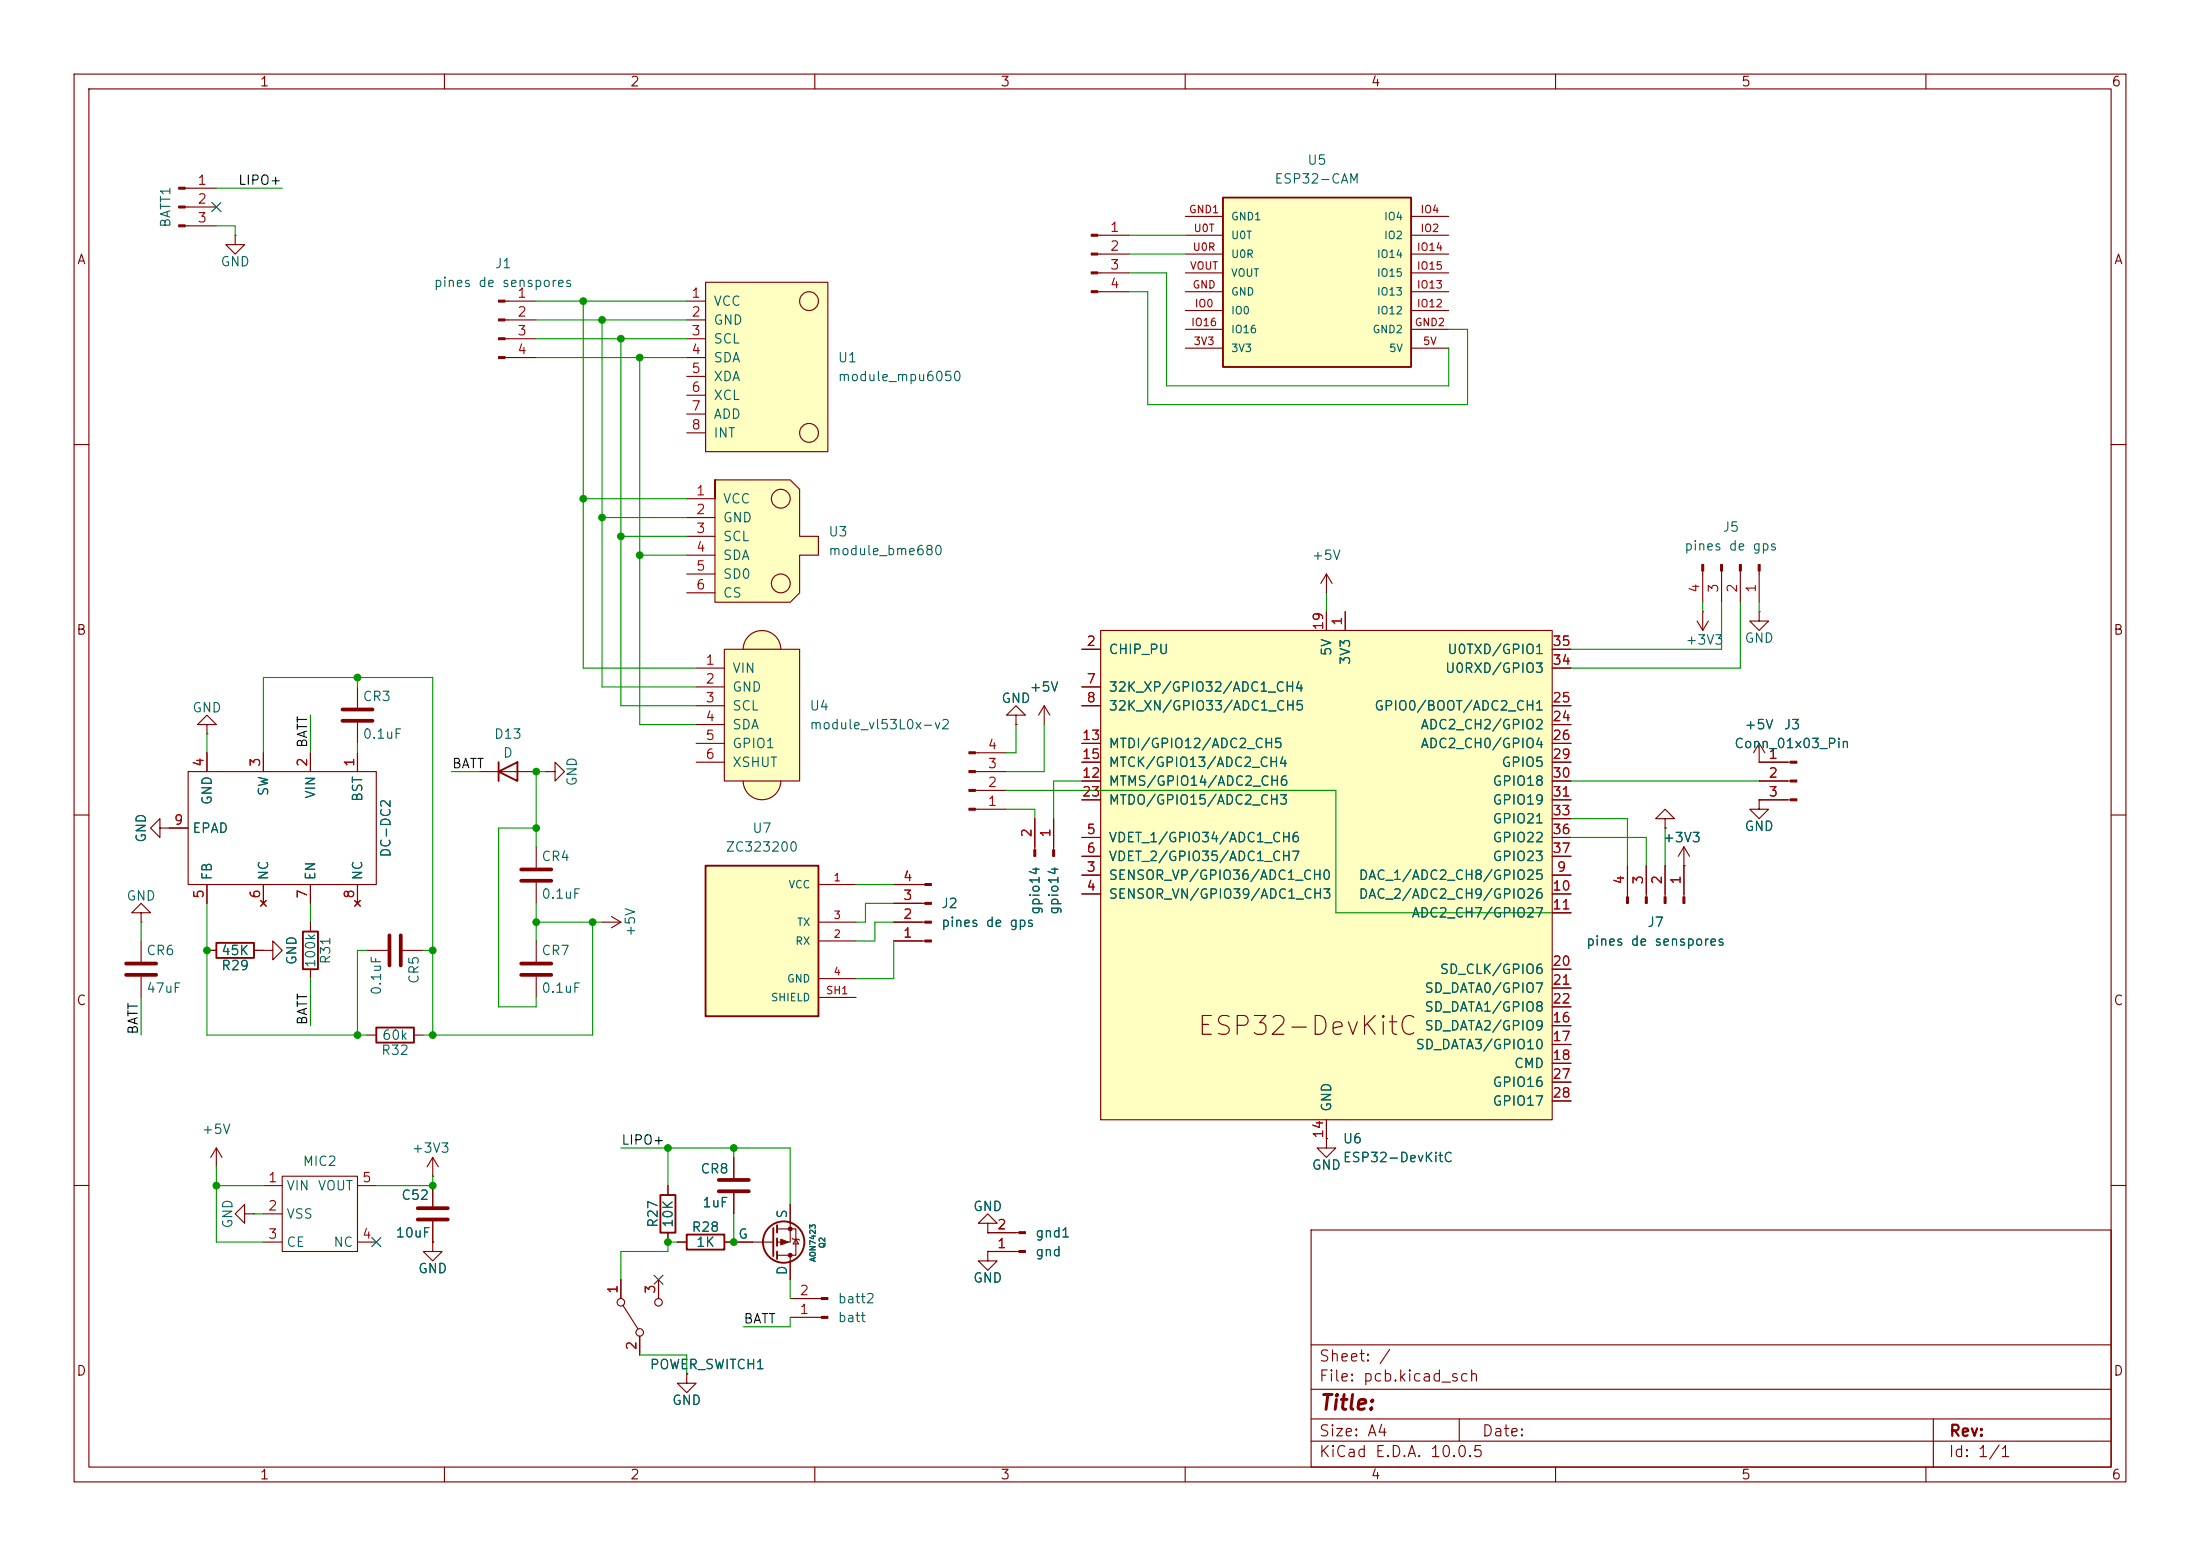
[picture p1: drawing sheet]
<svg xmlns="http://www.w3.org/2000/svg" width="297mm" height="210mm" viewBox="0 0 297 210" stroke-linecap="round" stroke-linejoin="round" font-family="sans-serif">
<g fill="none" stroke="#840000" stroke-width=".15">
<path d="M10 10h277v190h-277zM12 12h273v186h-273zM60 10v2M110 10v2M160 10v2M210 10v2M260 10v2M10 60h2M285 60h2M10 110h2M131.7 109.2h4.2M131.7 106.7h4.2"/>
<path d="M131.7 104.1h4.2M131.7 101.6h4.2M237.5 100.3l-.8 1.3M237.5 100.3l.8 1.3M237.5 100.3v2.6h4.2M237.5 105.4h4.2M237.5 108h4.2M285 110h2M27.9 128.3h1.3M34.3 128.3h2.5v-1.3l1.3 1.3-1.3 1.2v-1.2M41.9 124.5v1.2M41.9 130.8v1.3"/>
<path d="M49.5 128.3h2.8M49.5 139.7h1.3M54.4 128.3h2.7M55.9 139.7h1.2M72.4 127v2.8M72.4 131.8v2.8M58.4 158.8h.1M58.4 156.2l-.7 1.3M58.4 156.2l.8 1.3M58.4 156.2v2.6M99.1 156.2v2.8M10 160h2"/>
<path d="M58.4 167.6v1.3h1.3l-1.3 1.3-1.3-1.3h1.3M58.4 167.6h.1M83.8 172.7v2.6M84.1 176.1l2 3.2M88.9 172.7v2.6M90.2 160v1.3M90.2 166.4v1.2M91.4 167.6h1.3M97.8 167.6h1.3M99.1 161v2.8M177 166h108v32h-108zM285 160h2"/>
<path d="M60 198v2M86.4 180.3v2.6M92.7 185.4v1.3h1.3l-1.3 1.3-1.3-1.3h1.3M92.7 185.4h.1M110 198v2M160 198v2M177 194.5h108M177 191.5h108M177 187.5h108M177 181.5h108M197 191.5v3M210 198v2"/>
<path d="M260 198v2M261 191.5v6.5"/>
<circle cx="83.8" cy="175.8" r=".51"/>
<circle cx="86.4" cy="179.8" r=".51"/>
<circle cx="88.9" cy="175.8" r=".51"/>
</g>
<path d="M52.6 126.2v4.1M54.1 126.2v4.1M70.4 130h4M70.4 131.6h4M97 159.3h4.1M97 160.8h4.1" fill="none" stroke="#840000" stroke-width=".51"/>
<g fill="#840000" stroke="#840000" stroke-width=".15">
<path d="M241.7 102.7h.9v.3h-.9z"/>
<path d="M241.7 105.3h.9v.2h-.9z"/>
<path d="M241.7 107.8h.9v.3h-.9z"/>
<path d="M130.8 109.1h.9v.2h-.9z"/>
<path d="M130.8 106.6h.9v.2h-.9z"/>
<path d="M130.8 104h.9v.3h-.9z"/>
<path d="M130.8 101.5h.9v.2h-.9z"/>
</g>
<path d="M29.2 127.3h5.1v2h-5.1zM40.9 125.7h2v5.1h-2zM50.8 138.7h5.1v2h-5.1zM89.2 161.3h2v5.1h-2zM92.7 166.6h5.1v2.1h-5.1z" fill="none" stroke="#840000" stroke-width=".25"/>
<path d="M97.8 87.6h10.1v17.8h-10.1z" fill="#ffffc2"/>
<g fill="#ffffc2" stroke="#ffffc2" stroke-width=".14">
<path d="M101.1 85.9a2.54 2.54 0 0 1 2.7-.6 2.54 2.54 0 0 1 1.6 2.3h-5.1a2.54 2.54 0 0 1 .8-1.7z"/>
<path d="M100.3 105.4h5.1a2.54 2.54 0 0 1-2.5 2.5 2.54 2.54 0 0 1-2.6-2.5z"/>
</g>
<g fill="none" stroke="#840000" stroke-width=".15">
<path d="M94 90.2h3.8M94 92.7h3.8M94 95.3h3.8M94 97.8h3.8M97.8 87.6h10.1v17.8h-10.1zM100.3 87.6a2.54 2.54 0 0 1 2.6-2.5 2.54 2.54 0 0 1 2.5 2.5M137.2 96.5h1.2l-1.2-1.2-1.3 1.2h1.3v1.3M137.2 97.8h.1M94 100.3h3.8M94 102.9h3.8M100.3 105.4a2.54 2.54 0 0 0 2.6 2.5 2.54 2.54 0 0 0 2.5-2.5M99.1 167.6h5.3"/>
<path d="M104.9 165.9h2.5v3.5h-2.5M106.7 162.6v5h-1.8M106.7 169.4v3.3M106.7 177.8h4.2M106.7 175.3h4.2M106.9 167.1l.2 .2h.7l.1 .1M107.4 167.3l.4 .6h-.7z"/>
</g>
<g fill="none" stroke="#840000" stroke-width=".25">
<path d="M104.4 165.7v3.8M104.9 165.4v1M104.9 167.1v1M104.9 168.9v1"/>
<circle cx="105.8" cy="167.6" r="2.79"/>
</g>
<g fill="#840000" stroke="#840000" stroke-width=".15">
<path d="M105.4 167.3l1 .3-1 .4z"/>
<path d="M110.9 177.7h.9v.2h-.9z"/>
<path d="M110.9 175.1h.9v.3h-.9z"/>
<circle cx="106.7" cy="169.4" r=".25"/>
<circle cx="106.7" cy="165.9" r=".25"/>
</g>
<path d="M95.2 116.8h15.3v20.4h-15.3z" fill="#ffffc2"/>
<path d="M95.2 116.8h15.3v20.4h-15.3z" fill="none" stroke="#840000" stroke-width=".25"/>
<g fill="none" stroke="#840000" stroke-width=".15">
<path d="M229.9 77.1v4.2M232.4 77.1v4.2M234.9 77.1v4.2M237.5 77.1v4.2M229.1 83.8l.8 1.3M229.9 82.6h.1M229.9 82.6v2.5M230.6 83.8l-.7 1.3M237.5 82.6v1.2h1.3l-1.3 1.3-1.3-1.3h1.3M237.5 82.6h.1M110.5 119.4h5.1M219.7 116.8v4.3"/>
<path d="M222.2 116.8v4.3M224.8 116.8v4.3M227.3 116.8v4.3M110.5 127h5.1M110.5 124.5h5.1M110.5 132.1h5.1M110.5 134.6h5.1M179.1 153.7v1.2h1.2l-1.2 1.3-1.3-1.3h1.3M179.1 153.7h.1"/>
</g>
<g fill="#840000" stroke="#840000" stroke-width=".15">
<path d="M227.2 121.1h.3v.8h-.3z"/>
<path d="M224.7 121.1h.2v.8h-.2z"/>
<path d="M222.1 121.1h.3v.8h-.3z"/>
<path d="M219.6 121.1h.2v.8h-.2z"/>
<path d="M237.4 76.2h.2v.9h-.2z"/>
<path d="M234.8 76.2h.3v.9h-.3z"/>
<path d="M232.3 76.2h.2v.9h-.2z"/>
<path d="M229.7 76.2h.3v.9h-.3z"/>
</g>
<path d="M148.6 85.1h60.9v66h-60.9z" fill="#ffffc2"/>
<g fill="none" stroke="#840000" stroke-width=".15">
<path d="M148.2 31.8h4.2M148.2 34.3h4.2M148.2 36.8h4.2M148.2 39.4h4.2M179.1 77.5v2.5M179.1 77.5l-.8 1.2M179.1 77.5l.7 1.2M141 95.3l-.8 1.2M141 95.3l.7 1.2M141 95.3v2.5M146 87.6h2.6M146 92.7h2.6"/>
<path d="M146 95.3h2.6M148.6 85.1h60.9v66h-60.9zM179.1 82.6v2.5M181.6 82.6v2.5M209.5 87.6h2.6M209.5 95.3h2.6M209.5 97.8h2.6M209.5 90.2h2.6M139.7 110.5v4.2M142.2 110.5v4.2M146 118.1h2.6M146 113h2.6"/>
<path d="M146 115.6h2.6M146 105.4h2.6M146 100.3h2.6M146 102.9h2.6M146 108h2.6M209.5 118.1h2.6M209.5 113h2.6M209.5 115.6h2.6M209.5 105.4h2.6M209.5 100.3h2.6M209.5 102.9h2.6M209.5 108h2.6"/>
<path d="M209.5 110.5h2.6M224.8 110.5h-1.3l1.3-1.3 1.3 1.3h-1.3v1.3M224.8 111.8h.1M227.3 116.8h.1M227.3 114.3l-.7 1.3M227.3 114.3l.8 1.3M227.3 114.3v2.5M237.5 108v1.2h-1.3l1.3 1.3 1.3-1.3h-1.3M237.5 108h.1M146 120.7h2.6M209.5 120.7h2.6M209.5 123.2h2.6"/>
<path d="M209.5 138.4h2.6M209.5 130.8h2.6M209.5 133.4h2.6M209.5 135.9h2.6M29.2 154.9l-.8 1.3M29.2 154.9l.8 1.3M29.2 154.9v2.6M38.1 158.8h10.2v10.1h-10.2zM179.1 151.1v2.6M209.5 141h2.6M209.5 143.5h2.6M209.5 146.1h2.6"/>
<path d="M209.5 148.6h2.6M33 163.8v-1.2l-1.3 1.2 1.3 1.3v-1.3h1.3M34.3 163.8h.1M35.6 160h2.5M35.6 163.8h2.5M35.6 167.6h2.5M48.3 160h2.5M48.3 167.6h2.5M58.4 160v2.8M58.4 164.8v2.8"/>
</g>
<g fill="#840000" stroke="#840000" stroke-width=".15">
<path d="M142.1 114.7h.3v.9h-.3z"/>
<path d="M139.6 114.7h.2v.9h-.2z"/>
<path d="M147.3 31.6h.9v.3h-.9z"/>
<path d="M147.3 34.2h.9v.2h-.9z"/>
<path d="M147.3 36.7h.9v.3h-.9z"/>
<path d="M147.3 39.2h.9v.3h-.9z"/>
</g>
<path d="M56.4 163.1h4.1M56.4 164.6h4.1" fill="none" stroke="#840000" stroke-width=".51"/>
<path d="M165.1 26.7h25.4v22.8h-25.4z" fill="#ffffc2"/>
<path d="M165.1 26.7h25.4v22.8h-25.4z" fill="none" stroke="#840000" stroke-width=".25"/>
<g fill="none" stroke="#840000" stroke-width=".15">
<path d="M160 39.4h5.1M160 29.2h5.1M160 31.8h5.1M160 34.3h5.1M160 36.8h5.1M190.5 39.4h5.1M190.5 29.2h5.1M190.5 31.8h5.1M190.5 34.3h5.1M190.5 36.8h5.1M160 47h5.1M160 44.5h5.1"/>
<path d="M160 41.9h5.1M190.5 47h5.1M190.5 44.5h5.1M190.5 41.9h5.1M48.3 92.7v2.8M48.3 97.5v2.8M21.6 111.8v-1.3l-1.3 1.3 1.3 1.2v-1.2h1.3M19 123.2h1.3l-1.3-1.3-1.2 1.3h1.2v1.3M19 124.5h.1M19 127v2.8M19 131.8v2.8"/>
</g>
<path d="M46.2 95.8h4.1M46.2 97.3h4.1M17 130h4.1M17 131.6h4.1" fill="none" stroke="#840000" stroke-width=".51"/>
<path d="M96.5 64.8h10.2l1.2 1.2v6.4h2.6v2.5h-2.6v5.1l-1.2 1.3h-10.2z" fill="#ffffc2"/>
<g fill="none" stroke="#840000" stroke-width=".15">
<path d="M92.7 69.9h3.8M92.7 72.4h3.8M92.7 74.9h3.8M92.7 77.5h3.8M96.5 64.8h.1M96.5 64.8v16.5h10.2l1.2-1.3v-5.1h2.6v-2.5h-2.6v-6.4l-1.2-1.2h-10.2v2.5h-3.8M92.7 80h3.8"/>
<circle cx="105.4" cy="78.7" r="1.27"/>
<circle cx="105.4" cy="67.3" r="1.27"/>
</g>
<path d="M95.2 38.1h16.6v22.9h-16.6z" fill="#ffffc2"/>
<g fill="none" stroke="#840000" stroke-width=".15">
<path d="M25 25.4h4.2M25 27.9h4.2M25 30.5h4.2M31.7 31.8v1.2h1.3l-1.3 1.3-1.2-1.3h1.2M31.7 31.8h.1M95.2 38.1h16.6v22.9h-16.6zM68.2 40.6h4.2M68.2 43.2h4.2M68.2 45.7h4.2M68.2 48.3h4.2M92.7 40.6h2.5M92.7 43.2h2.5"/>
<path d="M92.7 45.7h2.5M92.7 48.3h2.5M92.7 50.8h2.5M92.7 53.3h2.5M92.7 55.9h2.5M92.7 58.4h2.5M27.9 97.8h1.3l-1.3-1.3-1.2 1.3h1.2v1.3M27.9 99.1h.1M137.2 97.8h.1M146 87.6h2.6M146 92.7h2.6M146 95.3h2.6"/>
<path d="M179.1 82.6v2.5M181.6 82.6v2.5M209.5 87.6h2.6M209.5 95.3h2.6M209.5 97.8h2.6M209.5 90.2h2.6M22.9 111.8h2.5M25.4 104.1h25.4v15.3h-25.4zM27.9 101.6v2.5M27.9 119.4v2.5M35.6 101.6v2.5M35.6 119.4v2.5"/>
<path d="M41.9 101.6v2.5M41.9 119.4v2.5M48.3 101.6v2.5M48.3 119.4v2.5M64.8 104.1h7.6M72.4 114.3v2.8M72.4 119.1v2.8M73.7 104.1h1.2v-1.2l1.3 1.2-1.3 1.3v-1.3M73.7 104.1h.1M120.6 119.4h4.3M139.7 110.5v3.8M142.2 110.5v3.8"/>
<path d="M146 118.1h2.6M146 113h2.6M146 115.6h2.6M146 105.4h2.6M146 100.3h2.6M146 102.9h2.6M146 108h2.6M209.5 118.1h2.6M209.5 113h2.6M209.5 115.6h2.6M209.5 105.4h2.6M209.5 100.3h2.6"/>
<path d="M209.5 102.9h2.6M209.5 108h2.6M209.5 110.5h2.6M219.7 116.8v3.9M222.2 116.8v3.9M224.8 111.8h.1M224.8 116.8v3.9M227.3 116.8h.1M227.3 116.8v3.9M237.5 108h.1M237.5 105.4h3.8M237.5 102.9h3.8"/>
<path d="M237.5 108h3.8M27.9 128.3h1.3M34.3 128.3h1.3M35.2 121.5l.7 .8M35.9 121.5l-.7 .8M47.9 121.5l.7 .8M48.6 121.5l-.7 .8M81.3 124.5h2.5M82.5 123.7l1.3 .8M83.8 124.5l-1.3 .7M120.6 124.5h4.3M120.6 127h4.3"/>
<path d="M120.6 121.9h4.3M146 120.7h2.6M209.5 120.7h2.6M209.5 123.2h2.6M209.5 138.4h2.6M209.5 130.8h2.6M209.5 133.4h2.6M209.5 135.9h2.6M99.1 156.2v2.8M179.1 153.7h.1M179.1 151.1v2.6M209.5 141h2.6"/>
<path d="M209.5 143.5h2.6M209.5 146.1h2.6M209.5 148.6h2.6M58.4 167.6h.1M58.4 160v2.8M58.4 164.8v2.8M83.8 172.7v2.6M88.9 172.7v2.6M90.2 160v1.3M90.2 166.4v1.2M91.4 167.6h1.3M97.8 167.6h3.8"/>
<path d="M99.1 161v2.8M106.7 162.6v2.5M106.7 170.2v2.5M133.3 168.9v1.3h1.3l-1.3 1.3-1.2-1.3h1.2M133.3 168.9h.1M133.3 165.1h1.3l-1.3-1.3-1.2 1.3h1.2v1.3M133.3 166.4h.1M133.3 168.9h4.3M133.3 166.4h4.3M86.4 180.3v2.6M92.7 185.4h.1"/>
<circle cx="109.2" cy="40.6" r="1.27"/>
<circle cx="109.2" cy="58.4" r="1.27"/>
</g>
<g fill="#840000" stroke="#840000" stroke-width=".15">
<path d="M24.1 25.3h.9v.2h-.9z"/>
<path d="M24.1 27.8h.9v.3h-.9z"/>
<path d="M24.1 30.4h.9v.2h-.9z"/>
<path d="M137.6 168.8h.8v.2h-.8z"/>
<path d="M137.6 166.2h.8v.3h-.8z"/>
<path d="M67.3 40.5h.9v.3h-.9z"/>
<path d="M67.3 43.1h.9v.2h-.9z"/>
<path d="M67.3 45.6h.9v.2h-.9z"/>
<path d="M67.3 48.1h.9v.3h-.9z"/>
<path d="M124.9 126.9h.8v.2h-.8z"/>
<path d="M124.9 124.3h.8v.3h-.8z"/>
<path d="M124.9 121.8h.8v.2h-.8z"/>
<path d="M124.9 119.3h.8v.2h-.8z"/>
</g>
<path d="M70.4 117.3h4M70.4 118.9h4" fill="none" stroke="#840000" stroke-width=".51"/>
<path d="M67.3 104.1l2.5-1.2v2.5zM67.3 102.9v2.5" fill="none" stroke="#840000" stroke-width=".25"/>
<g fill="none" stroke="#009600" stroke-width=".15">
<path d="M29.2 30.5h2.5v1.3M29.2 25.4h8.9M152.4 39.4h2.5v15.2h43.2v-10.1h-2.5M152.4 36.8h5.1v15.3h38.1v-5.1M152.4 31.8h7.6M152.4 34.3h7.6M72.4 40.6h20.3M72.4 48.3h20.3M72.4 43.2h20.3M72.4 45.7h20.3M78.7 40.6v49.6h15.3M81.3 43.2v49.5h12.7"/>
<path d="M83.8 45.7v49.6h10.2M86.4 48.3v49.5h7.6M78.7 67.3h14M81.3 69.9h11.4M83.8 72.4h8.9M86.4 74.9h6.3M27.9 99.1v2.5M41.9 96.5v5.1M48.3 91.4v1.3M137.2 97.8v3.8h-1.3M141 97.8v6.3h-5.1M179.1 80v2.6"/>
<path d="M229.9 81.3v1.3M232.4 81.3v6.3h-20.3M234.9 81.3v8.9h-22.8M237.5 81.3v1.3M35.6 101.6v-10.2h22.8v48.3M48.3 100.3v1.3M61 104.1h3.8M72.4 111.8h-5.1v24.1h5.1v-1.3M73.7 104.1h-1.3v10.2M115.6 119.4h5M135.9 106.7h44.4v16.5h31.8M135.9 109.2h3.8v1.3"/>
<path d="M146 105.4h-3.8v5.1M212.1 113h10.1v3.8M212.1 110.5h7.6v6.3M212.1 105.4h25.4M224.8 111.8v5M19 124.5v2.5M19 134.6v5.1M27.9 121.9v17.8h21.6M41.9 121.9v2.6M41.9 132.1v6.3M49.5 128.3h-1.2v11.4M57.1 128.3h1.3"/>
<path d="M72.4 121.9v5.1M72.4 124.5h8.9M80 124.5v15.2h-22.9M120.6 127v5.1h-5M120.6 121.9h-3.8v2.6h-1.2M120.6 124.5h-2.5v2.5h-2.5M29.2 157.5v10.1h6.4M58.4 158.8v1.2h-7.6M83.8 154.9h22.9v7.7M90.2 154.9v5.1M99.1 154.9v1.3M29.2 160h6.4"/>
<path d="M34.3 163.8h1.3M91.4 167.6h-1.2v1.3h-6.4v3.8M99.1 163.8v3.8M106.7 172.7v2.6M106.7 177.8v1.3h-6.4M86.4 182.9h6.3v2.5"/>
</g>
<path d="M28.6 27.3l1.2 1.2M29.8 27.3l-1.2 1.2M50.2 167l1.2 1.2M51.4 167l-1.2 1.2M88.3 172.1l1.2 1.2M89.5 172.1l-1.2 1.2" fill="none" stroke="#000084" stroke-width=".15"/>
<g fill="#009600" stroke="#009600" stroke-width=".14">
<circle cx="78.7" cy="40.6" r=".46"/>
<circle cx="83.8" cy="72.4" r=".46"/>
<circle cx="86.4" cy="74.9" r=".46"/>
<circle cx="83.8" cy="45.7" r=".46"/>
<circle cx="81.3" cy="43.2" r=".46"/>
<circle cx="86.4" cy="48.3" r=".46"/>
<circle cx="81.3" cy="69.9" r=".46"/>
<circle cx="78.7" cy="67.3" r=".46"/>
<circle cx="80" cy="124.5" r=".46"/>
<circle cx="90.2" cy="154.9" r=".46"/>
<circle cx="72.4" cy="124.5" r=".46"/>
<circle cx="58.4" cy="160" r=".46"/>
<circle cx="58.4" cy="128.3" r=".46"/>
<circle cx="48.3" cy="139.7" r=".46"/>
<circle cx="58.4" cy="139.7" r=".46"/>
<circle cx="27.9" cy="128.3" r=".46"/>
<circle cx="29.2" cy="160" r=".46"/>
<circle cx="90.2" cy="167.6" r=".46"/>
<circle cx="99.1" cy="154.9" r=".46"/>
<circle cx="99.1" cy="167.6" r=".46"/>
<circle cx="48.3" cy="91.4" r=".46"/>
<circle cx="72.4" cy="111.8" r=".46"/>
<circle cx="72.4" cy="104.1" r=".46"/>
</g>
<text font-size="2.5" fill="#840000" x="161.5" y="140.4">ESP32-DevKitC</text>
<text font-size="2" fill="#840000" x="178" y="190.8">Title:</text>
<g font-size="1.5" fill="#840000">
<text x="178" y="184.1">Sheet: /</text>
<text x="178" y="186.8">File: pcb.kicad_sch</text>
<text x="178" y="197">KiCad E.D.A. 10.0.5</text>
<text x="178" y="194.2">Size: A4</text>
<text x="200" y="194.2">Date:</text>
<text x="263" y="197">Id: 1/1</text>
<text x="263" y="194.2">Rev:</text>
</g>
<g font-size="1.3" fill="#840000">
<text x="35" y="12">1</text>
<text x="85" y="12">2</text>
<text x="135" y="12">3</text>
<text x="185" y="12">4</text>
<text x="235" y="12">5</text>
<text x="285" y="12">6</text>
<text x="10.3" y="36">A</text>
<text x="285.3" y="36">A</text>
<text x="10.2" y="86">B</text>
<text x="285.2" y="86">B</text>
<text x="10.2" y="136">C</text>
<text x="285.2" y="136">C</text>
<text x="10.2" y="186">D</text>
<text x="285.2" y="186">D</text>
<text x="35" y="200">1</text>
<text x="85" y="200">2</text>
<text x="135" y="200">3</text>
<text x="185" y="200">4</text>
<text x="235" y="200">5</text>
<text x="285" y="200">6</text>
</g>
<g font-size="1.3" fill="#006464">
<text x="176.4" y="22.6">U5</text>
<text x="172" y="25.1">ESP32-CAM</text>
<text x="23.3" y="30.8" transform="rotate(-90 23.3 30.8)">BATT1</text>
<text x="29.7" y="36.3">GND</text>
<text x="58.5" y="39.1">pines de senspores</text>
<text x="66.7" y="36.5">J1</text>
<text x="96.2" y="41.6">VCC</text>
<text x="96.2" y="44.1">GND</text>
<text x="96.2" y="46.7">SCL</text>
<text x="96.2" y="49.2">SDA</text>
<text x="96.2" y="51.8">XDA</text>
<text x="113" y="49.2">U1</text>
<text x="113" y="51.8">module_mpu6050</text>
<text x="96.2" y="54.3">XCL</text>
<text x="96.2" y="56.8">ADD</text>
<text x="96.2" y="59.4">INT</text>
<text x="97.5" y="68.3">VCC</text>
<text x="97.5" y="70.8">GND</text>
<text x="97.5" y="73.4">SCL</text>
<text x="97.5" y="75.9">SDA</text>
<text x="111.7" y="72.7">U3</text>
<text x="111.7" y="75.3">module_bme680</text>
<text x="177" y="75.9">+5V</text>
<text x="227.3" y="74.6">pines de gps</text>
<text x="232.5" y="72.1">J5</text>
<text x="97.5" y="78.4">SD0</text>
<text x="97.5" y="81">CS</text>
<text x="149.6" y="88.6">CHIP_PU</text>
<text x="180" y="88.6" transform="rotate(-90 180 88.6)">5V</text>
<text x="182.6" y="89.8" transform="rotate(-90 182.6 89.8)">3V3</text>
<text x="195.3" y="88.6">U0TXD/GPIO1</text>
<text x="227.5" y="87.3">+3V3</text>
<text x="235.4" y="87.1">GND</text>
<text x="48.9" y="94.9">CR3</text>
<text x="98.8" y="91.1">VIN</text>
<text x="98.8" y="93.7">GND</text>
<text x="135.1" y="95.2">GND</text>
<text x="138.9" y="93.7">+5V</text>
<text x="149.6" y="93.7">32K_XP/GPIO32/ADC1_CH4</text>
<text x="195" y="91.1">U0RXD/GPIO3</text>
<text x="25.9" y="96.5">GND</text>
<text x="48.9" y="100">0.1uF</text>
<text x="66.6" y="100">D13</text>
<text x="98.8" y="96.2">SCL</text>
<text x="98.8" y="98.8">SDA</text>
<text x="98.8" y="101.3">GPIO1</text>
<text x="109.2" y="96.2">U4</text>
<text x="109.2" y="98.8">module_vl53L0x-v2</text>
<text x="149.6" y="96.2">32K_XN/GPIO33/ADC1_CH5</text>
<text x="149.6" y="101.3">MTDI/GPIO12/ADC2_CH5</text>
<text x="185.4" y="96.2">GPIO0/BOOT/ADC2_CH1</text>
<text x="191.7" y="98.8">ADC2_CH2/GPIO2</text>
<text x="191.7" y="101.3">ADC2_CH0/GPIO4</text>
<text x="234" y="101.3">Conn_01x03_Pin</text>
<text x="235.4" y="98.8">+5V</text>
<text x="240.7" y="98.8">J3</text>
<text x="36.5" y="107.5" transform="rotate(-90 36.5 107.5)">SW</text>
<text x="42.9" y="107.9" transform="rotate(-90 42.9 107.9)">VIN</text>
<text x="67.8" y="102.6">D</text>
<text x="78.2" y="106.2" transform="rotate(-90 78.2 106.2)">GND</text>
<text x="98.8" y="103.8">XSHUT</text>
<text x="149.6" y="106.4">MTMS/GPIO14/ADC2_CH6</text>
<text x="149.6" y="103.8">MTCK/GPIO13/ADC2_CH4</text>
<text x="201.4" y="106.4">GPIO18</text>
<text x="202.6" y="103.8">GPIO5</text>
<text x="20" y="113.8" transform="rotate(-90 20 113.8)">GND</text>
<text x="25.9" y="112.7">EPAD</text>
<text x="28.9" y="108.7" transform="rotate(-90 28.9 108.7)">GND</text>
<text x="49.2" y="108.3" transform="rotate(-90 49.2 108.3)">BST</text>
<text x="101.5" y="112.7">U7</text>
<text x="149.6" y="114">VDET_1/GPIO34/ADC1_CH6</text>
<text x="149.6" y="108.9">MTDO/GPIO15/ADC2_CH3</text>
<text x="201.4" y="108.9">GPIO19</text>
<text x="201.4" y="111.5">GPIO21</text>
<text x="201.4" y="114">GPIO22</text>
<text x="224.4" y="114">+3V3</text>
<text x="235.4" y="112.5">GND</text>
<text x="28.9" y="118.9" transform="rotate(-90 28.9 118.9)">FB</text>
<text x="36.5" y="118.9" transform="rotate(-90 36.5 118.9)">NC</text>
<text x="42.9" y="118.9" transform="rotate(-90 42.9 118.9)">EN</text>
<text x="49.2" y="118.9" transform="rotate(-90 49.2 118.9)">NC</text>
<text x="53" y="115.8" transform="rotate(-90 53 115.8)">DC-DC2</text>
<text x="73" y="116.5">CR4</text>
<text x="97.9" y="115.3">ZC323200</text>
<text x="149.6" y="119.1">SENSOR_VP/GPIO36/ADC1_CH0</text>
<text x="149.6" y="116.5">VDET_2/GPIO35/ADC1_CH7</text>
<text x="183.3" y="119.1">DAC_1/ADC2_CH8/GPIO25</text>
<text x="201.4" y="116.5">GPIO23</text>
<text x="17" y="121.9">GND</text>
<text x="73" y="121.6">0.1uF</text>
<text x="127" y="122.9">J2</text>
<text x="127" y="125.4">pines de gps</text>
<text x="140.7" y="123.5" transform="rotate(-90 140.7 123.5)">gpio14</text>
<text x="143.2" y="123.5" transform="rotate(-90 143.2 123.5)">gpio14</text>
<text x="149.6" y="121.6">SENSOR_VN/GPIO39/ADC1_CH3</text>
<text x="183.3" y="121.6">DAC_2/ADC2_CH9/GPIO26</text>
<text x="190.5" y="124.2">ADC2_CH7/GPIO27</text>
<text x="222.3" y="125.4">J7</text>
<text x="19.7" y="129.2">CR6</text>
<text x="29.8" y="131.3">R29</text>
<text x="29.8" y="129.2">45K</text>
<text x="40.3" y="130.3" transform="rotate(-90 40.3 130.3)">GND</text>
<text x="42.9" y="130.7" transform="rotate(-90 42.9 130.7)">100k</text>
<text x="44.9" y="130.2" transform="rotate(-90 44.9 130.2)">R31</text>
<text x="73" y="129.2">CR7</text>
<text x="86.1" y="126.5" transform="rotate(-90 86.1 126.5)">+5V</text>
<text x="194.3" y="131.8">SD_CLK/GPIO6</text>
<text x="214" y="128">pines de senspores</text>
<text x="19.7" y="134.3">47uF</text>
<text x="51.8" y="134.4" transform="rotate(-90 51.8 134.4)">0.1uF</text>
<text x="56.8" y="132.9" transform="rotate(-90 56.8 132.9)">CR5</text>
<text x="73" y="134.3">0.1uF</text>
<text x="192.2" y="134.3">SD_DATA0/GPIO7</text>
<text x="192.2" y="136.9">SD_DATA1/GPIO8</text>
<text x="51.4" y="142.7">R32</text>
<text x="51.5" y="140.7">60k</text>
<text x="191" y="141.9">SD_DATA3/GPIO10</text>
<text x="192.2" y="139.4">SD_DATA2/GPIO9</text>
<text x="201.4" y="147">GPIO16</text>
<text x="201.4" y="149.6">GPIO17</text>
<text x="204.3" y="144.5">CMD</text>
<text x="27.1" y="153.4">+5V</text>
<text x="55.5" y="155.9">+3V3</text>
<text x="180" y="150.1" transform="rotate(-90 180 150.1)">GND</text>
<text x="181.2" y="154.6">U6</text>
<text x="38.6" y="161">VIN</text>
<text x="40.8" y="157.7">MIC2</text>
<text x="42.8" y="161">VOUT</text>
<text x="94.5" y="158.7">CR8</text>
<text x="177" y="158.2">GND</text>
<text x="181.2" y="157.2">ESP32-DevKitC</text>
<text x="31.7" y="165.9" transform="rotate(-90 31.7 165.9)">GND</text>
<text x="38.6" y="164.8">VSS</text>
<text x="53.3" y="167.3">10uF</text>
<text x="54.1" y="162.3">C52</text>
<text x="89.1" y="165.8" transform="rotate(-90 89.1 165.8)">R27</text>
<text x="91.1" y="165.8" transform="rotate(-90 91.1 165.8)">10K</text>
<text x="93.3" y="166.6">R28</text>
<text x="94.7" y="163.3">1uF</text>
<text x="99.6" y="167.5">G</text>
<text x="106.5" y="164.6" transform="rotate(-90 106.5 164.6)">S</text>
<text x="131.3" y="163.8">GND</text>
<text x="139.7" y="167.3">gnd1</text>
<text x="38.6" y="168.6">CE</text>
<text x="44.9" y="168.6">NC</text>
<text x="56.4" y="172.2">GND</text>
<text x="93.9" y="168.6">1K</text>
<text x="106.5" y="172.2" transform="rotate(-90 106.5 172.2)">D</text>
<text x="131.3" y="173.4">GND</text>
<text x="139.7" y="169.9">gnd</text>
<text x="113" y="176.2">batt2</text>
<text x="113" y="178.8">batt</text>
<text x="87.6" y="185.1">POWER_SWITCH1</text>
<text x="90.6" y="189.9">GND</text>
</g>
<g font-size="1.3" fill="#a90000">
<text x="26.6" y="25.3">1</text>
<text x="26.6" y="27.8">2</text>
<text x="26.6" y="30.3">3</text>
<text x="149.8" y="31.6">1</text>
<text x="149.8" y="34.2">2</text>
<text x="69.8" y="40.5">1</text>
<text x="93.2" y="40.5">1</text>
<text x="149.8" y="36.7">3</text>
<text x="149.8" y="39.2">4</text>
<text x="69.8" y="43">2</text>
<text x="69.8" y="45.6">3</text>
<text x="93.2" y="43">2</text>
<text x="93.2" y="45.6">3</text>
<text x="69.8" y="48.1">4</text>
<text x="93.2" y="48.1">4</text>
<text x="93.2" y="50.7">5</text>
<text x="93.2" y="53.2">6</text>
<text x="93.2" y="55.7">7</text>
<text x="93.2" y="58.3">8</text>
<text x="93.9" y="67.2">1</text>
<text x="93.9" y="69.7">2</text>
<text x="93.9" y="72.3">3</text>
<text x="93.9" y="74.8">4</text>
<text x="93.9" y="77.3">5</text>
<text x="93.9" y="79.9">6</text>
<text x="229.7" y="80.1" transform="rotate(-90 229.7 80.1)">4</text>
<text x="232.3" y="80.1" transform="rotate(-90 232.3 80.1)">3</text>
<text x="234.8" y="80.1" transform="rotate(-90 234.8 80.1)">2</text>
<text x="237.4" y="80.1" transform="rotate(-90 237.4 80.1)">1</text>
<text x="146.6" y="87.5">2</text>
<text x="178.9" y="85.2" transform="rotate(-90 178.9 85.2)">19</text>
<text x="181.5" y="84.6" transform="rotate(-90 181.5 84.6)">1</text>
<text x="209.5" y="87.5">35</text>
<text x="95.2" y="90">1</text>
<text x="95.2" y="92.6">2</text>
<text x="95.2" y="95.1">3</text>
<text x="146.6" y="92.6">7</text>
<text x="146.6" y="95.1">8</text>
<text x="209.5" y="95.1">25</text>
<text x="209.5" y="90">34</text>
<text x="95.2" y="97.7">4</text>
<text x="95.2" y="100.2">5</text>
<text x="133.3" y="101.5">4</text>
<text x="146" y="100.2">13</text>
<text x="209.5" y="97.7">24</text>
<text x="209.5" y="100.2">26</text>
<text x="27.8" y="103.6" transform="rotate(-90 27.8 103.6)">4</text>
<text x="35.4" y="103.6" transform="rotate(-90 35.4 103.6)">3</text>
<text x="41.8" y="103.6" transform="rotate(-90 41.8 103.6)">2</text>
<text x="48.1" y="103.6" transform="rotate(-90 48.1 103.6)">1</text>
<text x="95.2" y="102.7">6</text>
<text x="133.3" y="106.5">2</text>
<text x="133.3" y="104">3</text>
<text x="146" y="105.3">12</text>
<text x="146" y="102.7">15</text>
<text x="146" y="107.8">23</text>
<text x="209.5" y="102.7">29</text>
<text x="209.5" y="105.3">30</text>
<text x="209.5" y="107.8">31</text>
<text x="238.7" y="102.7">1</text>
<text x="238.7" y="105.3">2</text>
<text x="238.7" y="107.8">3</text>
<text x="23.4" y="111.6">9</text>
<text x="133.3" y="109.1">1</text>
<text x="139.6" y="113.1" transform="rotate(-90 139.6 113.1)">2</text>
<text x="142.1" y="113.1" transform="rotate(-90 142.1 113.1)">1</text>
<text x="146.6" y="112.9">5</text>
<text x="209.5" y="110.4">33</text>
<text x="209.5" y="112.9">36</text>
<text x="121.8" y="119.2">4</text>
<text x="146.6" y="118">3</text>
<text x="146.6" y="115.4">6</text>
<text x="209.5" y="115.4">37</text>
<text x="210.1" y="118">9</text>
<text x="219.6" y="119.5" transform="rotate(-90 219.6 119.5)">4</text>
<text x="222.1" y="119.5" transform="rotate(-90 222.1 119.5)">3</text>
<text x="224.7" y="119.5" transform="rotate(-90 224.7 119.5)">2</text>
<text x="227.2" y="119.5" transform="rotate(-90 227.2 119.5)">1</text>
<text x="27.8" y="121.4" transform="rotate(-90 27.8 121.4)">5</text>
<text x="35.4" y="121.4" transform="rotate(-90 35.4 121.4)">6</text>
<text x="41.8" y="121.4" transform="rotate(-90 41.8 121.4)">7</text>
<text x="48.1" y="121.4" transform="rotate(-90 48.1 121.4)">8</text>
<text x="121.8" y="124.3">2</text>
<text x="121.8" y="121.8">3</text>
<text x="146.6" y="120.5">4</text>
<text x="209.5" y="120.5">10</text>
<text x="209.5" y="123.1">11</text>
<text x="121.8" y="126.9">1</text>
<text x="209.5" y="130.7">20</text>
<text x="209.5" y="133.2">21</text>
<text x="209.5" y="135.8">22</text>
<text x="209.5" y="138.3">16</text>
<text x="209.5" y="140.8">17</text>
<text x="209.5" y="143.4">18</text>
<text x="209.5" y="145.9">27</text>
<text x="209.5" y="148.5">28</text>
<text x="178.9" y="153.7" transform="rotate(-90 178.9 153.7)">14</text>
<text x="36.1" y="159.9">1</text>
<text x="48.8" y="159.9">5</text>
<text x="36.1" y="163.7">2</text>
<text x="36.1" y="167.5">3</text>
<text x="48.8" y="167.5">4</text>
<text x="134.5" y="166.2">2</text>
<text x="134.5" y="168.8">1</text>
<text x="83.7" y="174.7" transform="rotate(-90 83.7 174.7)">1</text>
<text x="88.8" y="174.7" transform="rotate(-90 88.8 174.7)">3</text>
<text x="107.9" y="177.7">1</text>
<text x="107.9" y="175.1">2</text>
<text x="86.2" y="182.3" transform="rotate(-90 86.2 182.3)">2</text>
</g>
<g font-size="1.3" fill="#0f0f0f">
<text x="32.1" y="25.3">LIPO+</text>
<text x="41.8" y="101" transform="rotate(-90 41.8 101)">BATT</text>
<text x="60.9" y="104">BATT</text>
<text x="18.9" y="139.7" transform="rotate(-90 18.9 139.7)">BATT</text>
<text x="41.8" y="138.5" transform="rotate(-90 41.8 138.5)">BATT</text>
<text x="83.8" y="154.8">LIPO+</text>
<text x="100.3" y="178.9">BATT</text>
</g>
<g font-size="1" fill="#a90000">
<text x="160.4" y="29">GND1</text>
<text x="191.7" y="29">IO4</text>
<text x="160.9" y="34.1">U0R</text>
<text x="161.1" y="31.6">U0T</text>
<text x="191.2" y="34.1">IO14</text>
<text x="191.7" y="31.6">IO2</text>
<text x="160.6" y="36.6">VOUT</text>
<text x="160.9" y="39.2">GND</text>
<text x="161.2" y="41.7">IO0</text>
<text x="191.2" y="41.7">IO12</text>
<text x="191.2" y="39.2">IO13</text>
<text x="191.2" y="36.6">IO15</text>
<text x="160.7" y="44.3">IO16</text>
<text x="161.1" y="46.8">3V3</text>
<text x="190.9" y="44.3">GND2</text>
<text x="192" y="46.8">5V</text>
<text x="112.4" y="119.2">1</text>
<text x="112.4" y="124.3">3</text>
<text x="112.4" y="126.8">2</text>
<text x="112.4" y="131.9">4</text>
<text x="111.4" y="134.4">SH1</text>
</g>
<g font-size="1" fill="#006464">
<text x="166.1" y="30">GND1</text>
<text x="186.8" y="30">IO4</text>
<text x="166.1" y="35.1">U0R</text>
<text x="166.1" y="32.5">U0T</text>
<text x="185.8" y="35.1">IO14</text>
<text x="186.8" y="32.5">IO2</text>
<text x="166.1" y="40.1">GND</text>
<text x="166.1" y="37.6">VOUT</text>
<text x="185.8" y="40.1">IO13</text>
<text x="185.8" y="37.6">IO15</text>
<text x="166.1" y="47.8">3V3</text>
<text x="166.1" y="42.7">IO0</text>
<text x="166.1" y="45.2">IO16</text>
<text x="185.2" y="45.2">GND2</text>
<text x="185.8" y="42.7">IO12</text>
<text x="187.4" y="47.8">5V</text>
<text x="106.4" y="120.1">VCC</text>
<text x="107.5" y="125.2">TX</text>
<text x="107.3" y="127.8">RX</text>
<text x="104" y="135.4">SHIELD</text>
<text x="106.2" y="132.8">GND</text>
</g>
<g font-size=".8" fill="#006464">
<text x="110.3" y="170.4" transform="rotate(-90 110.3 170.4)">AON7423</text>
<text x="111.6" y="168.5" transform="rotate(-90 111.6 168.5)">Q2</text>
</g>
</svg>
